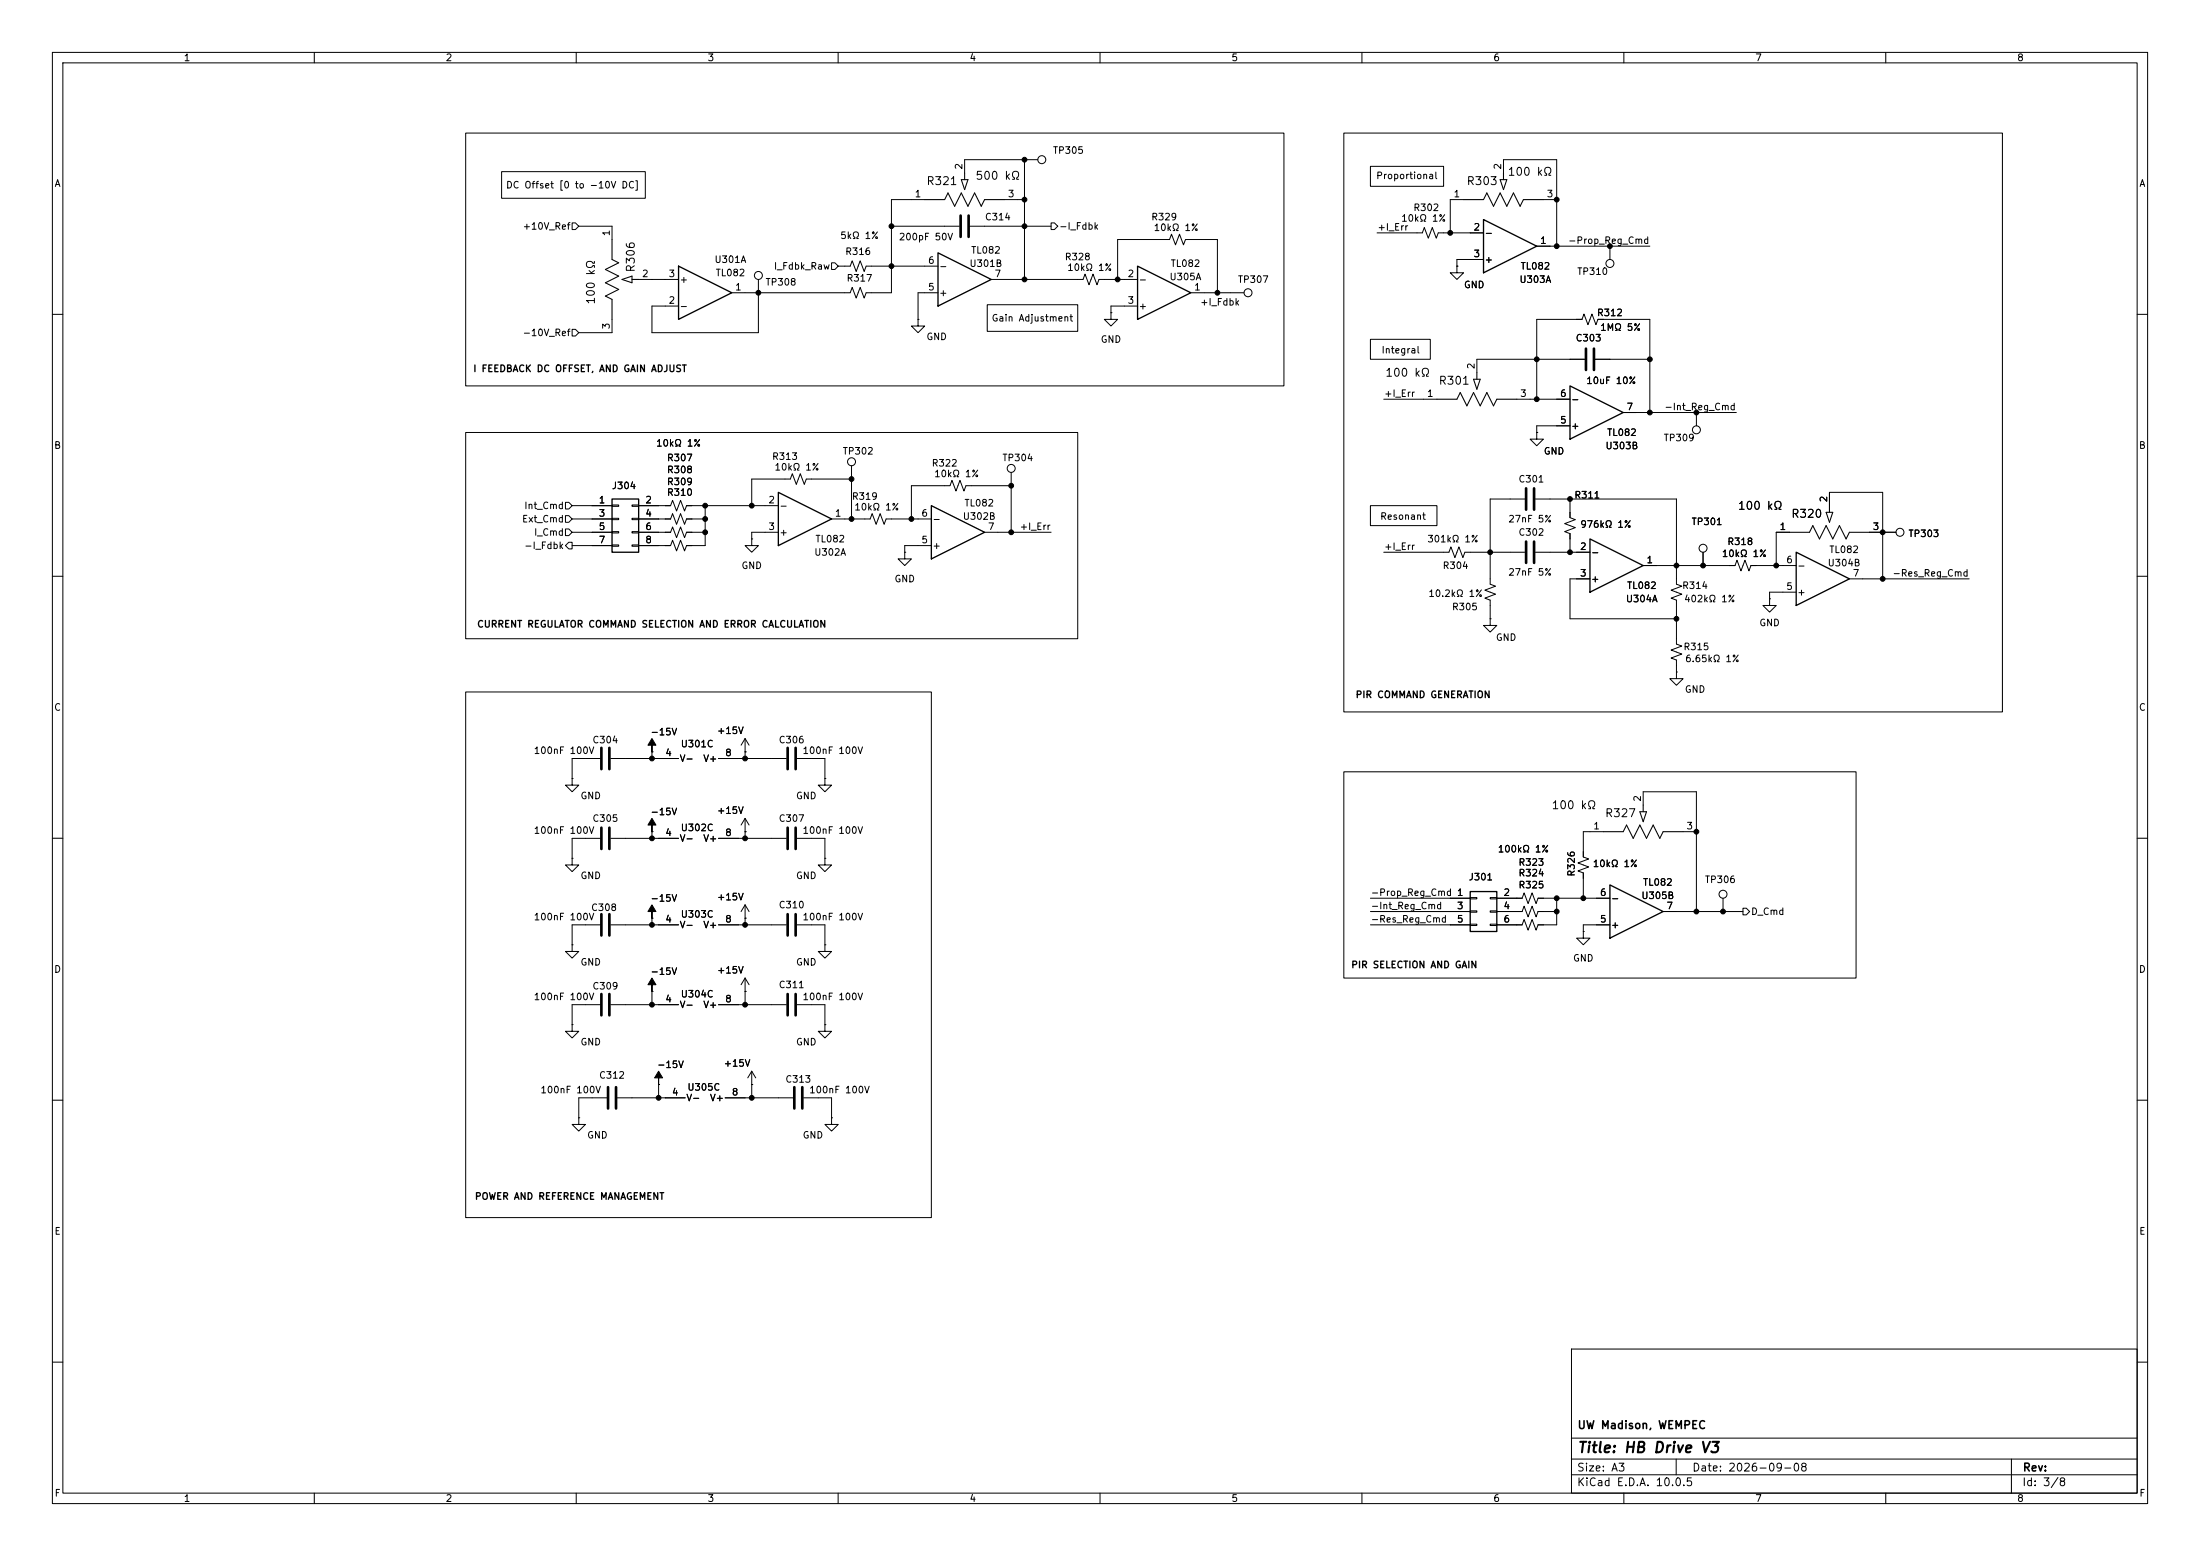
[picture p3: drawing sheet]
<svg xmlns="http://www.w3.org/2000/svg" width="420mm" height="297mm" viewBox="0 0 420 297" stroke-linecap="round" stroke-linejoin="round" font-family="sans-serif">
<g fill="none" stroke="#000" stroke-width=".19">
<path d="M10 10h400v277h-400zM12 12h396v273h-396zM60 10v2M110 10v2M160 10v2M210 10v2M260 10v2M310 10v2M360 10v2M88.9 25.4h156.2v48.3h-156.2zM95.8 32.8h27.4v5h-27.4zM176.5 38.1h-6.3v17.8h-4.8l-.4 1-.8-2-.8 2-.7-2-.4 1h-22.6"/>
<path d="M191.8 38.1h3.8M195.6 30.5v22.8M198.1 30.5h-14v2.5M256.5 25.4h125.8v110.5h-125.8zM261.6 31.8h14v3.8h-14zM279.4 38.1h-2.5v6.4M287 33v-2.5h10.2v16.5M294.6 38.1h2.6M109.2 42.5h.7l.6 .7-.6 .6h-.7zM110.5 43.2h6.3v2.5M121.9 53.3h7.6M144.8 53.3v10.2h-20.3v-5.1h5"/>
<path d="M158.7 50.2h.7l.6 .6-.6 .6h-.7zM160 50.8h2.3l.4-1 .7 2 .8-2 .8 2 .4-1h13.7M170.2 43.2h12.9M179.1 55.9h-3.8v5.1M185.2 43.2h15.5M188.5 58.2h17.2v5h-17.2zM189.2 53.3h17.6l.3-1 .8 2.1 .8-2.1 .7 2.1 .4-1.1h7.4M200.7 42.5h.6l.6 .7-.6 .6h-.6zM212.1 59.7v1.3h1.3l-1.3 1.2-1.3-1.2h1.3M212.1 59.7h.1M213.4 53.3v-7.6h9.9l.3-1 .8 2 .8-2 .7 2 .4-1h6.1v10.2M217.2 58.4h-5.1v1.3"/>
<path d="M227.3 55.9h10.2M262.9 44.5h8.6l.4-1.1 .8 2.1 .7-2.1 .8 2.1 .4-1h8.6M278.1 50.8v1.3h1.3l-1.3 1.2-1.2-1.2h1.2M278.1 50.8h.1M283.2 49.5h-5.1v1.3M293.4 47h21.6M307.3 47v2.5M10 60h2M109.2 62.9h.7l.6 .6-.6 .6h-.7zM116.8 61v2.5h-6.3M175.3 61v1.2h1.2l-1.2 1.3-1.3-1.3h1.3M175.3 61h.1"/>
<path d="M261.6 64.8h11.4v3.8h-11.4zM264.2 76.2h10.1M289.6 76.2h10.1M293.4 76.2v-15.2h8.6l.4-1.1 .7 2.1 .8-2.1 .8 2.1 .4-1h9.9v17.7M302.5 68.6h-20.6v2.5M304.5 68.6h10.5M309.9 78.7h21.6M323.8 78.7v2.6M408 60h2M88.9 82.6h116.8v39.3h-116.8zM107.9 98.4h.7l.6 .7-.6 .6h-.7zM107.9 95.9h.7l.6 .6-.6 .7h-.7z"/>
<path d="M109.2 96.5h7.6M109.2 99.1h7.6M116.8 96.4h1.3v.2h-1.3zM116.8 98.9h1.3v.3h-1.3zM120.6 96.4h1.3v.2h-1.3zM120.6 98.9h1.3v.3h-1.3zM121.9 96.5h6.1l.4-1 .8 2 .7-2 .8 2 .4-1h17.5M121.9 99.1h6.1l.4-1.1 .8 2.1 .7-2.1 .8 2.1 .4-1h3.5M134.6 96.5v7.6h-3.5l-.4 1.1-.8-2.1-.7 2.1-.8-2.1-.4 1h-6.1M158.7 99.1h7.4l.4-1.1 .8 2.1 .7-2.1 .8 2.1 .4-1h8.6M162.6 91.4h-8.7l-.4 1.1-.7-2.1-.8 2.1-.7-2.1-.4 1h-7.4v5.1M162.6 88.9v10.2"/>
<path d="M193 92.7h-8.6l-.4 1-.7-2-.8 2-.8-2-.3 1h-7.4v6.4M193 90.2v11.4M261.6 96.5h12.7v3.8h-12.7zM291.1 95.3h-6.6v16.2l1 .4-2 .7 2 .8-2 .8 1 .4v3.5M293.1 95.3h26.9v16.2l1.1 .4-2.1 .7 2.1 .8-2.1 .8 1 .4v8.3l1.1 .4-2.1 .8 2.1 .7-2.1 .8 1 .4v2.3M293.4 82.6v1.2h1.2l-1.2 1.3-1.3-1.3h1.3M293.4 82.6h.1M299.7 95.3v3.5l1 .4-2 .7 2 .8-2 .8 1 .4v3.5M299.7 81.3h-6.3v1.3M349.2 96.5v-2.5h10.2v16.5M10 110h2M107.9 101h.7l.6 .6-.6 .6h-.7z"/>
<path d="M108.6 103.5h.6v1.3h-.6l-.7-.7zM109.2 101.6h7.6M109.2 104.1h7.6M116.8 101.5h1.3v.2h-1.3zM116.8 104h1.3v.3h-1.3zM120.6 101.5h1.3v.2h-1.3zM120.6 104h1.3v.3h-1.3zM121.9 101.6h6.1l.4-1 .8 2 .7-2 .8 2 .4-1h3.5M143.5 102.9v1.2h1.3l-1.3 1.3-1.3-1.3h1.3M143.5 102.9h.1M148.6 101.6h-5.1v1.3M172.7 105.4v1.3h1.3l-1.3 1.3-1.3-1.3h1.3"/>
<path d="M172.7 105.4h.1M177.8 104.1h-5.1v1.3M188 101.6h12.7M264.2 105.4h12.4l.4-1 .7 2 .8-2 .8 2 .4-1h11.4M284.5 118.1v1.3h1.2l-1.2 1.3-1.3-1.3h1.3M284.5 118.1h.1M293.1 105.4h10.4M303.5 110.5h-3.8v7.6h20.3M313.7 108h17.5l.4-1.1 .8 2.1 .7-2.1 .8 2.1 .4-1h8.6M325.1 105.4v2.6M337.8 114.3v1.3h1.3l-1.3 1.2-1.3-1.2h1.3M337.8 114.3h.1"/>
<path d="M341.6 101.6h-2.5v6.4M342.9 113h-5.1v1.3M353.1 110.5h22.8M356.9 101.6h5M408 110h2M88.9 132.1h88.9v100.3h-88.9zM320 128.3v1.2h1.3l-1.3 1.3-1.2-1.3h1.2M320 128.3h.1M10 160h2M109.2 148.6v1.3h1.3l-1.3 1.2-1.3-1.2h1.3M109.2 148.6h.1M114.6 144.8h-5.4v3.8"/>
<path d="M116.6 144.8h12.9M124.5 143.5h.1M124.5 158.8h.1M124.5 143.5v1.3M124.5 158.8v1.2M137.2 144.8h12.9M142.2 143.5h.1M142.2 158.8h.1M142.2 141v3.8M142.2 156.2v3.8M142.2 141l-.7 1.2M142.2 141l.8 1.2"/>
<path d="M142.2 156.2l-.7 1.3M142.2 156.2l.8 1.3M152.1 144.8h5.4v3.8M157.5 148.6v1.3h-1.3l1.3 1.2 1.2-1.2h-1.2M157.5 148.6h.1M256.5 147.3h97.8v39.4h-97.8zM306.1 158.8h-3.8v4.8l1 .4-2.1 .7 2.1 .8-2.1 .7 1.1 .4v4.9M313.7 153.7v-2.6h10.1v22.9M321.3 158.8h2.5M408 160h2M109.2 163.8v1.3h1.3l-1.3 1.3-1.3-1.3h1.3M109.2 163.8h.1"/>
<path d="M114.6 176.5h-5.4v3.8M114.6 160h-5.4v3.8M116.6 176.5h12.9M116.6 160h12.9M124.5 175.3h.1M124.5 175.3v1.2M137.2 176.5h12.9M137.2 160h12.9M142.2 175.3h.1M142.2 172.7l-.7 1.3M142.2 172.7l.8 1.3M142.2 172.7v3.8"/>
<path d="M152.1 176.5h5.4v3.8M152.1 160h5.4v3.8M157.5 163.8v1.3h-1.3l1.3 1.3 1.2-1.3h-1.2M157.5 163.8h.1M261.6 176.5h19.1M261.6 171.5h19.1M261.6 174h19.1M280.7 171.3h1.2v.3h-1.2zM280.7 173.9h1.2v.2h-1.2zM280.7 176.4h1.2v.3h-1.2zM284.5 171.3h1.2v.3h-1.2zM284.5 173.9h1.2v.2h-1.2z"/>
<path d="M284.5 176.4h1.2v.3h-1.2zM285.7 174h4.9l.4-1 .7 2 .8-2 .7 2 .4-1h3.6M285.7 171.5h4.9l.4-1.1 .7 2.1 .8-2.1 .7 2.1 .4-1h13.7M297.2 171.5v5h-3.6l-.4 1-.7-2-.8 2-.7-2-.4 1h-4.9M302.3 177.8v1.3h1.2l-1.2 1.2-1.3-1.2h1.3M302.3 177.8h.1M307.3 176.5h-5v1.3M317.5 174h15.2M328.9 171.5v2.5M332.7 173.4h.7l.6 .6-.6 .6h-.7zM109.2 195.6v1.3h1.3l-1.3 1.2-1.3-1.2h1.3M109.2 195.6h.1"/>
<path d="M109.2 180.3v1.3h1.3l-1.3 1.3-1.3-1.3h1.3M109.2 180.3h.1M114.6 191.8h-5.4v3.8M116.6 191.8h12.9M124.5 189.2h.1M124.5 189.2v2.6M137.2 191.8h12.9M142.2 189.2h.1M142.2 186.7v5.1M142.2 186.7l-.7 1.3M142.2 186.7l.8 1.3M152.1 191.8h5.4v3.8"/>
<path d="M157.5 195.6v1.3h-1.3l1.3 1.2 1.2-1.2h-1.2M157.5 195.6h.1M157.5 180.3v1.3h-1.3l1.3 1.3 1.2-1.3h-1.2M157.5 180.3h.1M10 210h2M110.5 213.4v1.2h1.3l-1.3 1.3-1.3-1.3h1.3M110.5 213.4h.1M115.8 209.6h-5.3v3.8M117.9 209.6h12.9M125.7 207h.1M125.7 207v2.6M138.4 209.6h13"/>
<path d="M143.5 207h.1M143.5 204.5l-.8 1.2M143.5 204.5l.8 1.2M143.5 204.5v5.1M153.4 209.6h5.3v3.8M158.7 213.4v1.2h-1.2l1.2 1.3 1.3-1.3h-1.3M158.7 213.4h.1M408 210h2M300 257.5h108v27.5h-108zM10 260h2M300 278.5h108M300 274.5h108"/>
<path d="M320 278.5v3M384 278.5v6.5M408 260h2M60 285v2M110 285v2M160 285v2M210 285v2M260 285v2M300 281.5h108M310 285v2M360 285v2"/>
<circle cx="198.9" cy="30.5" r=".76"/>
<circle cx="144.8" cy="52.6" r=".76"/>
<circle cx="238.3" cy="55.9" r=".76"/>
<circle cx="307.3" cy="50.3" r=".76"/>
<circle cx="162.6" cy="88.1" r=".76"/>
<circle cx="193" cy="89.4" r=".76"/>
<circle cx="323.9" cy="82" r=".76"/>
<circle cx="325.1" cy="104.6" r=".76"/>
<circle cx="362.7" cy="101.6" r=".76"/>
<circle cx="328.9" cy="170.7" r=".76"/>
</g>
<g fill="none" stroke="#000" stroke-width=".51">
<path d="M183.4 41.1v4.1M184.9 41.1v4.1M302.8 66.5v4.1M304.3 66.5v4.1M291.3 93.2v4.1M292.9 93.2v4.1M291.3 103.4v4M292.9 103.4v4M114.8 142.7v4.1M114.8 158v4.1M116.3 142.7v4.1M116.3 158v4.1"/>
<path d="M150.4 142.7v4.1M150.4 158v4.1M151.9 142.7v4.1M151.9 158v4.1M114.8 174.5v4.1M116.3 174.5v4.1M150.4 174.5v4.1M151.9 174.5v4.1M114.8 189.7v4.1M116.3 189.7v4.1M150.4 189.7v4.1M151.9 189.7v4.1"/>
<path d="M116.1 207.5v4.1M117.6 207.5v4.1M151.6 207.5v4.1M153.2 207.5v4.1"/>
</g>
<g fill="#000" stroke="#000" stroke-width=".19">
<path d="M124.5 141l.7 1.2h-.7v1.3v-1.3h-.8zM124.5 156.2l.7 1.3h-.7v1.3v-1.3h-.8zM124.5 172.7l.7 1.3h-.7v1.3v-1.3h-.8zM124.5 186.7l.7 1.3h-.7v1.2v-1.2h-.8zM125.7 204.5l.8 1.2h-.8v1.3v-1.3h-.7z"/>
<circle cx="195.6" cy="30.5" r=".46"/>
<circle cx="195.6" cy="38.1" r=".46"/>
<circle cx="297.2" cy="38.1" r=".46"/>
<circle cx="144.8" cy="55.9" r=".46"/>
<circle cx="170.2" cy="43.2" r=".46"/>
<circle cx="170.2" cy="50.8" r=".46"/>
<circle cx="195.6" cy="43.2" r=".46"/>
<circle cx="195.6" cy="53.3" r=".46"/>
<circle cx="213.4" cy="53.3" r=".46"/>
<circle cx="232.4" cy="55.9" r=".46"/>
<circle cx="276.9" cy="44.5" r=".46"/>
<circle cx="297.2" cy="47" r=".46"/>
<circle cx="307.3" cy="47" r=".46"/>
<circle cx="293.4" cy="76.2" r=".46"/>
<circle cx="293.4" cy="68.6" r=".46"/>
<circle cx="315" cy="68.6" r=".46"/>
<circle cx="315" cy="78.7" r=".46"/>
<circle cx="323.8" cy="78.7" r=".46"/>
<circle cx="134.6" cy="96.5" r=".46"/>
<circle cx="134.6" cy="99.1" r=".46"/>
<circle cx="143.5" cy="96.5" r=".46"/>
<circle cx="162.6" cy="91.4" r=".46"/>
<circle cx="162.6" cy="99.1" r=".46"/>
<circle cx="174" cy="99.1" r=".46"/>
<circle cx="193" cy="92.7" r=".46"/>
<circle cx="299.7" cy="95.3" r=".46"/>
<circle cx="134.6" cy="101.6" r=".46"/>
<circle cx="193" cy="101.6" r=".46"/>
<circle cx="284.5" cy="105.4" r=".46"/>
<circle cx="299.7" cy="105.4" r=".46"/>
<circle cx="320" cy="108" r=".46"/>
<circle cx="320" cy="118.1" r=".46"/>
<circle cx="325.1" cy="108" r=".46"/>
<circle cx="339.1" cy="108" r=".46"/>
<circle cx="359.4" cy="110.5" r=".46"/>
<circle cx="359.4" cy="101.6" r=".46"/>
<circle cx="124.5" cy="144.8" r=".46"/>
<circle cx="142.2" cy="144.8" r=".46"/>
<circle cx="323.8" cy="158.8" r=".46"/>
<circle cx="124.5" cy="160" r=".46"/>
<circle cx="124.5" cy="176.5" r=".46"/>
<circle cx="142.2" cy="176.5" r=".46"/>
<circle cx="142.2" cy="160" r=".46"/>
<circle cx="297.2" cy="171.5" r=".46"/>
<circle cx="297.2" cy="174" r=".46"/>
<circle cx="302.3" cy="171.5" r=".46"/>
<circle cx="323.8" cy="174" r=".46"/>
<circle cx="328.9" cy="174" r=".46"/>
<circle cx="124.5" cy="191.8" r=".46"/>
<circle cx="142.2" cy="191.8" r=".46"/>
<circle cx="125.7" cy="209.6" r=".46"/>
<circle cx="143.5" cy="209.6" r=".46"/>
</g>
<path d="M129.5 50.8l10.2 5.1-10.2 5.1zM179.1 48.3l10.1 5-10.1 5.1zM217.2 50.8l10.1 5.1-10.1 5.1zM283.2 41.9l10.2 5.1-10.2 5.1zM299.7 73.7l10.2 5-10.2 5.1zM116.8 95.3h5.1v10.1h-5.1zM148.6 94l10.1 5.1-10.1 5zM177.8 96.5l10.2 5.1-10.2 5.1zM303.5 102.9l10.2 5.1-10.2 5zM342.9 105.4l10.2 5.1-10.2 5.1zM280.7 170.2h5v7.6h-5zM307.3 168.9l10.2 5.1-10.2 5.1z" fill="none" stroke="#000" stroke-width=".25"/>
<g fill="none" stroke="#000" stroke-width=".2">
<path d="M176.5 38.1h3.8l.7-1.3 1.2 2.6 1.3-2.6 1.3 2.6 1.3-2.6 1.2 2.6 .7-1.3h3.8M183.5 34.3h1.3l-.7 1.9zM184.1 33v1.3M279.4 38.1h3.8l.6-1.3 1.3 2.6 1.3-2.6 1.3 2.6 1.2-2.6 1.3 2.6 .6-1.3h3.8M286.4 34.3h1.3l-.7 1.9zM287 33v1.3M116.8 45.7v3.8l1.3 .7-2.5 1.2 2.5 1.3-2.5 1.3 2.5 1.2-2.5 1.3 1.2 .7v3.8M118.7 53.3l1.9-.6v1.3zM120.6 53.3h1.3M274.3 76.2h3.8l.7-1.3 1.2 2.6 1.3-2.6 1.3 2.6 1.2-2.6 1.3 2.6 .6-1.3h3.9M281.3 72.4h1.3l-.7 1.9zM281.9 71.1v1.3"/>
<path d="M348.6 97.8h1.3l-.7 1.9zM349.2 96.5v1.3M341.6 101.6h3.8l.7-1.3 1.2 2.6 1.3-2.6 1.3 2.6 1.3-2.6 1.2 2.6 .7-1.3h3.8M306.1 158.8h3.8l.6-1.3 1.3 2.5 1.3-2.5 1.2 2.5 1.3-2.5 1.3 2.5 .6-1.2h3.8M313.1 154.9h1.2l-.6 1.9zM313.7 153.7v1.2"/>
</g>
<text font-size="2" x="301" y="277.8">Title: HB Drive V3</text>
<g font-size="1.5">
<text x="176.7" y="35.7">R321</text>
<text x="186.1" y="34.7">500 kΩ</text>
<text x="279.9" y="35.7">R303</text>
<text x="287.7" y="33.9">100 kΩ</text>
<text x="121.6" y="52.1" transform="rotate(-90 121.6 52.1)">R306</text>
<text x="113.9" y="58.2" transform="rotate(-90 113.9 58.2)">100 kΩ</text>
<text x="264.3" y="72.3">100 kΩ</text>
<text x="274.5" y="73.8">R301</text>
<text x="331.6" y="97.7">100 kΩ</text>
<text x="341.8" y="99.2">R320</text>
<text x="296.1" y="154.8">100 kΩ</text>
<text x="306.3" y="156.4">R327</text>
<text x="301" y="273.1">UW Madison, WEMPEC</text>
<text x="300.9" y="281.2">Size: A3</text>
<text x="322.9" y="281.2">Date: 2026-09-08</text>
<text x="386" y="281.2">Rev:</text>
<text x="300.9" y="284">KiCad E.D.A. 10.0.5</text>
<text x="385.9" y="284">Id: 3/8</text>
</g>
<g font-size="1.3">
<text x="35" y="12">1</text>
<text x="85" y="12">2</text>
<text x="135" y="12">3</text>
<text x="185" y="12">4</text>
<text x="235" y="12">5</text>
<text x="285" y="12">6</text>
<text x="335" y="12">7</text>
<text x="385" y="12">8</text>
<text x="200.9" y="29.7">TP305</text>
<text x="10.3" y="36">A</text>
<text x="184" y="32.5" transform="rotate(-90 184 32.5)">2</text>
<text x="262.6" y="34.5">Proportional</text>
<text x="286.9" y="32.5" transform="rotate(-90 286.9 32.5)">2</text>
<text x="408.3" y="36">A</text>
<text x="96.5" y="36.3">DC Offset [0 to -10V DC]</text>
<text x="174.5" y="38">1</text>
<text x="192.3" y="38">3</text>
<text x="269.7" y="40.6">R302</text>
<text x="277.4" y="38">1</text>
<text x="295.2" y="38">3</text>
<text x="99.7" y="44.1">+10V_Ref</text>
<text x="116.7" y="45.2" transform="rotate(-90 116.7 45.2)">1</text>
<text x="160.3" y="45.9">5kΩ 1%</text>
<text x="171.5" y="46.2">200pF 50V</text>
<text x="187.9" y="42.4">C314</text>
<text x="202.1" y="44.1">-I_Fdbk</text>
<text x="219.7" y="42.4">R329</text>
<text x="220.1" y="44.4">10kΩ 1%</text>
<text x="262.9" y="44.3">+I_Err</text>
<text x="267.4" y="42.6">10kΩ 1%</text>
<text x="281.2" y="44.3">2</text>
<text x="283.3" y="45.4">-</text>
<text x="293.9" y="46.9">1</text>
<text x="299.3" y="46.9">-Prop_Reg_Cmd</text>
<text x="122.5" y="53.2">2</text>
<text x="127.5" y="53.2">3</text>
<text x="136.3" y="50.5">U301A</text>
<text x="136.5" y="53">TL082</text>
<text x="147.6" y="51.8">I_Fdbk_Raw</text>
<text x="161.3" y="49">R316</text>
<text x="177.1" y="50.7">6</text>
<text x="179.2" y="51.8">-</text>
<text x="185" y="51.3">U301B</text>
<text x="185.3" y="48.7">TL082</text>
<text x="189.8" y="53.2">7</text>
<text x="203.2" y="50">R328</text>
<text x="203.6" y="52">10kΩ 1%</text>
<text x="215.2" y="53.2">2</text>
<text x="223.2" y="53.8">U305A</text>
<text x="223.4" y="51.3">TL082</text>
<text x="281.2" y="49.4">3</text>
<text x="283.3" y="50.5">+</text>
<text x="290.2" y="51.8">TL082</text>
<text x="301" y="52.8">TP310</text>
<text x="127.5" y="58.3">2</text>
<text x="129.6" y="59.4">-</text>
<text x="129.6" y="54.3">+</text>
<text x="140.2" y="55.7">1</text>
<text x="146" y="54.8">TP308</text>
<text x="161.5" y="54">R317</text>
<text x="177.1" y="55.7">5</text>
<text x="179.2" y="56.8">+</text>
<text x="215.2" y="58.3">3</text>
<text x="217.3" y="54.3">-</text>
<text x="217.3" y="59.4">+</text>
<text x="227.9" y="55.7">1</text>
<text x="229" y="58.6">+I_Fdbk</text>
<text x="236.2" y="54.3">TP307</text>
<text x="279.4" y="55.3">GND</text>
<text x="290" y="54.3">U303A</text>
<text x="99.7" y="64.5">-10V_Ref</text>
<text x="116.7" y="63" transform="rotate(-90 116.7 63)">3</text>
<text x="176.8" y="65.2">GND</text>
<text x="189.2" y="61.7">Gain Adjustment</text>
<text x="210" y="65.7">GND</text>
<text x="300.7" y="65.5">C303</text>
<text x="304.8" y="60.7">R312</text>
<text x="305.4" y="63.4">1MΩ 5%</text>
<text x="90.2" y="71.3">I FEEDBACK DC OFFSET, AND GAIN ADJUST</text>
<text x="263.6" y="67.8">Integral</text>
<text x="281.8" y="70.6" transform="rotate(-90 281.8 70.6)">2</text>
<text x="264.1" y="76.1">+I_Err</text>
<text x="272.3" y="76.1">1</text>
<text x="290.1" y="76.1">3</text>
<text x="297.7" y="76.1">6</text>
<text x="299.8" y="77.2">-</text>
<text x="302.7" y="73.6">10uF 10%</text>
<text x="297.7" y="81.1">5</text>
<text x="299.8" y="82.2">+</text>
<text x="306.7" y="83.5">TL082</text>
<text x="310.4" y="78.6">7</text>
<text x="317.6" y="78.6">-Int_Reg_Cmd</text>
<text x="10.2" y="86">B</text>
<text x="125.1" y="85.5">10kΩ 1%</text>
<text x="127.2" y="88.3">R307</text>
<text x="147.3" y="88.1">R313</text>
<text x="160.8" y="87.1">TP302</text>
<text x="177.8" y="89.4">R322</text>
<text x="191.2" y="88.3">TP304</text>
<text x="294.6" y="87.1">GND</text>
<text x="306.4" y="86.1">U303B</text>
<text x="317.5" y="84.5">TP309</text>
<text x="408.2" y="86">B</text>
<text x="116.7" y="93.7">J304</text>
<text x="127.2" y="90.6">R308</text>
<text x="127.2" y="92.9">R309</text>
<text x="127.2" y="94.9">R310</text>
<text x="147.8" y="90.1">10kΩ 1%</text>
<text x="162.5" y="95.7">R319</text>
<text x="178.2" y="91.4">10kΩ 1%</text>
<text x="289.8" y="92.4">C301</text>
<text x="300.4" y="95.5">R311</text>
<text x="349.1" y="96" transform="rotate(-90 349.1 96)">2</text>
<text x="99.5" y="100">Ext_Cmd</text>
<text x="100" y="97.5">Int_Cmd</text>
<text x="114.2" y="96.4">1</text>
<text x="114.2" y="98.9">3</text>
<text x="114.2" y="101.5">5</text>
<text x="123.1" y="96.4">2</text>
<text x="123.1" y="98.9">4</text>
<text x="123.1" y="101.5">6</text>
<text x="146.6" y="96.4">2</text>
<text x="146.6" y="101.5">3</text>
<text x="148.7" y="97.5">-</text>
<text x="159.3" y="98.9">1</text>
<text x="163" y="97.7">10kΩ 1%</text>
<text x="175.8" y="98.9">6</text>
<text x="177.9" y="100">-</text>
<text x="183.7" y="99.5">U302B</text>
<text x="184" y="97">TL082</text>
<text x="188.5" y="101.5">7</text>
<text x="194.6" y="101.5">+I_Err</text>
<text x="263.4" y="99.5">Resonant</text>
<text x="287.8" y="100">27nF 5%</text>
<text x="301.6" y="101">976kΩ 1%</text>
<text x="322.8" y="100.5">TP301</text>
<text x="339.6" y="101.5">1</text>
<text x="357.4" y="101.5">3</text>
<text x="100" y="105.1">-I_Fdbk</text>
<text x="101.8" y="102.6">I_Cmd</text>
<text x="114.2" y="104">7</text>
<text x="123.1" y="104">8</text>
<text x="148.7" y="102.6">+</text>
<text x="155.3" y="106.4">U302A</text>
<text x="155.6" y="103.8">TL082</text>
<text x="175.8" y="104">5</text>
<text x="177.9" y="105.1">+</text>
<text x="264.1" y="105.3">+I_Err</text>
<text x="272.4" y="103.8">301kΩ 1%</text>
<text x="289.8" y="102.6">C302</text>
<text x="301.5" y="105.3">2</text>
<text x="303.6" y="106.4">-</text>
<text x="314.2" y="107.8">1</text>
<text x="328.6" y="106.6">10kΩ 1%</text>
<text x="329.7" y="104.3">R318</text>
<text x="340.9" y="107.8">6</text>
<text x="349.1" y="105.9">TL082</text>
<text x="364.2" y="102.8">TP303</text>
<text x="141.4" y="108.9">GND</text>
<text x="170.7" y="111.5">GND</text>
<text x="275.3" y="108.9">R304</text>
<text x="287.8" y="110.2">27nF 5%</text>
<text x="301.5" y="110.4">3</text>
<text x="303.6" y="111.5">+</text>
<text x="310.5" y="112.7">TL082</text>
<text x="321" y="112.7">R314</text>
<text x="340.9" y="112.9">5</text>
<text x="343" y="114">+</text>
<text x="343" y="108.9">-</text>
<text x="348.8" y="108.4">U304B</text>
<text x="353.6" y="110.4">7</text>
<text x="361.2" y="110.4">-Res_Reg_Cmd</text>
<text x="272.6" y="114.2">10.2kΩ 1%</text>
<text x="277.1" y="116.8">R305</text>
<text x="310.3" y="115.3">U304A</text>
<text x="321.4" y="115.3">402kΩ 1%</text>
<text x="335.8" y="119.8">GND</text>
<text x="91" y="120.1">CURRENT REGULATOR COMMAND SELECTION AND ERROR CALCULATION</text>
<text x="285.5" y="122.6">GND</text>
<text x="321.3" y="124.4">R315</text>
<text x="321.6" y="126.7">6.65kΩ 1%</text>
<text x="10.2" y="136">C</text>
<text x="258.7" y="133.6">PIR COMMAND GENERATION</text>
<text x="321.5" y="132.5">GND</text>
<text x="408.2" y="136">C</text>
<text x="113" y="142.2">C304</text>
<text x="124.1" y="140.7">-15V</text>
<text x="129.9" y="142.9">U301C</text>
<text x="136.8" y="140.4">+15V</text>
<text x="148.6" y="142.2">C306</text>
<text x="101.8" y="144.2">100nF 100V</text>
<text x="126.9" y="144.6">4</text>
<text x="129.6" y="145.7">V-</text>
<text x="134.1" y="145.7">V+</text>
<text x="138.3" y="144.6">8</text>
<text x="153.1" y="144.2">100nF 100V</text>
<text x="110.7" y="152.9">GND</text>
<text x="124.1" y="155.9">-15V</text>
<text x="136.8" y="155.6">+15V</text>
<text x="151.9" y="152.9">GND</text>
<text x="313.6" y="153.1" transform="rotate(-90 313.6 153.1)">2</text>
<text x="101.8" y="159.5">100nF 100V</text>
<text x="113" y="157.2">C305</text>
<text x="126.9" y="159.9">4</text>
<text x="129.6" y="161">V-</text>
<text x="129.9" y="159">U302C</text>
<text x="134.1" y="161">V+</text>
<text x="138.3" y="159.9">8</text>
<text x="148.6" y="157.2">C307</text>
<text x="153.1" y="159.5">100nF 100V</text>
<text x="304.1" y="158.6">1</text>
<text x="321.8" y="158.6">3</text>
<text x="285.8" y="163">100kΩ 1%</text>
<text x="289.8" y="167.6">R324</text>
<text x="289.8" y="165.6">R323</text>
<text x="300.9" y="167.4" transform="rotate(-90 300.9 167.4)">R326</text>
<text x="304" y="165.8">10kΩ 1%</text>
<text x="110.7" y="168.1">GND</text>
<text x="124.1" y="172.4">-15V</text>
<text x="136.8" y="172.2">+15V</text>
<text x="148.6" y="173.7">C310</text>
<text x="151.9" y="168.1">GND</text>
<text x="261.6" y="171.3">-Prop_Reg_Cmd 1</text>
<text x="261.6" y="173.9">-Int_Reg_Cmd</text>
<text x="278" y="173.9">3</text>
<text x="278" y="171.3">1</text>
<text x="280.3" y="168.3">J301</text>
<text x="286.9" y="171.3">2</text>
<text x="286.9" y="173.9">4</text>
<text x="289.8" y="169.9">R325</text>
<text x="305.3" y="171.3">6</text>
<text x="307.4" y="172.4">-</text>
<text x="313.2" y="171.9">U305B</text>
<text x="313.5" y="169.4">TL082</text>
<text x="318" y="173.9">7</text>
<text x="325.4" y="168.9">TP306</text>
<text x="101.8" y="176">100nF 100V</text>
<text x="112.7" y="174.2">C308</text>
<text x="126.9" y="176.4">4</text>
<text x="129.6" y="177.5">V-</text>
<text x="129.9" y="175.5">U303C</text>
<text x="134.1" y="177.5">V+</text>
<text x="138.3" y="176.4">8</text>
<text x="153.1" y="176">100nF 100V</text>
<text x="261.6" y="176.4">-Res_Reg_Cmd</text>
<text x="278" y="176.4">5</text>
<text x="286.9" y="176.4">6</text>
<text x="305.3" y="176.4">5</text>
<text x="307.4" y="177.5">+</text>
<text x="334.2" y="175">D_Cmd</text>
<text x="10.2" y="186">D</text>
<text x="110.7" y="184.6">GND</text>
<text x="151.9" y="184.6">GND</text>
<text x="257.8" y="185.1">PIR SELECTION AND GAIN</text>
<text x="300.2" y="183.8">GND</text>
<text x="408.2" y="186">D</text>
<text x="101.8" y="191.2">100nF 100V</text>
<text x="113" y="189.2">C309</text>
<text x="124.1" y="186.4">-15V</text>
<text x="126.9" y="191.6">4</text>
<text x="129.9" y="190.7">U304C</text>
<text x="136.8" y="186.1">+15V</text>
<text x="138.3" y="191.6">8</text>
<text x="148.6" y="188.9">C311</text>
<text x="153.1" y="191.2">100nF 100V</text>
<text x="129.6" y="192.7">V-</text>
<text x="134.1" y="192.7">V+</text>
<text x="110.7" y="199.8">GND</text>
<text x="138" y="203.9">+15V</text>
<text x="151.9" y="199.8">GND</text>
<text x="103.1" y="209">100nF 100V</text>
<text x="114.3" y="206.2">C312</text>
<text x="125.3" y="204.2">-15V</text>
<text x="128.2" y="209.4">4</text>
<text x="131.1" y="208.5">U305C</text>
<text x="139.6" y="209.4">8</text>
<text x="149.8" y="207">C313</text>
<text x="154.4" y="209">100nF 100V</text>
<text x="130.9" y="210.5">V-</text>
<text x="135.4" y="210.5">V+</text>
<text x="112" y="217.6">GND</text>
<text x="153.1" y="217.6">GND</text>
<text x="90.5" y="229.3">POWER AND REFERENCE MANAGEMENT</text>
<text x="10.3" y="236">E</text>
<text x="408.3" y="236">E</text>
<text x="10.3" y="286">F</text>
<text x="35" y="287">1</text>
<text x="85" y="287">2</text>
<text x="135" y="287">3</text>
<text x="185" y="287">4</text>
<text x="235" y="287">5</text>
<text x="285" y="287">6</text>
<text x="335" y="287">7</text>
<text x="385" y="287">8</text>
<text x="408.3" y="286">F</text>
</g>
</svg>
